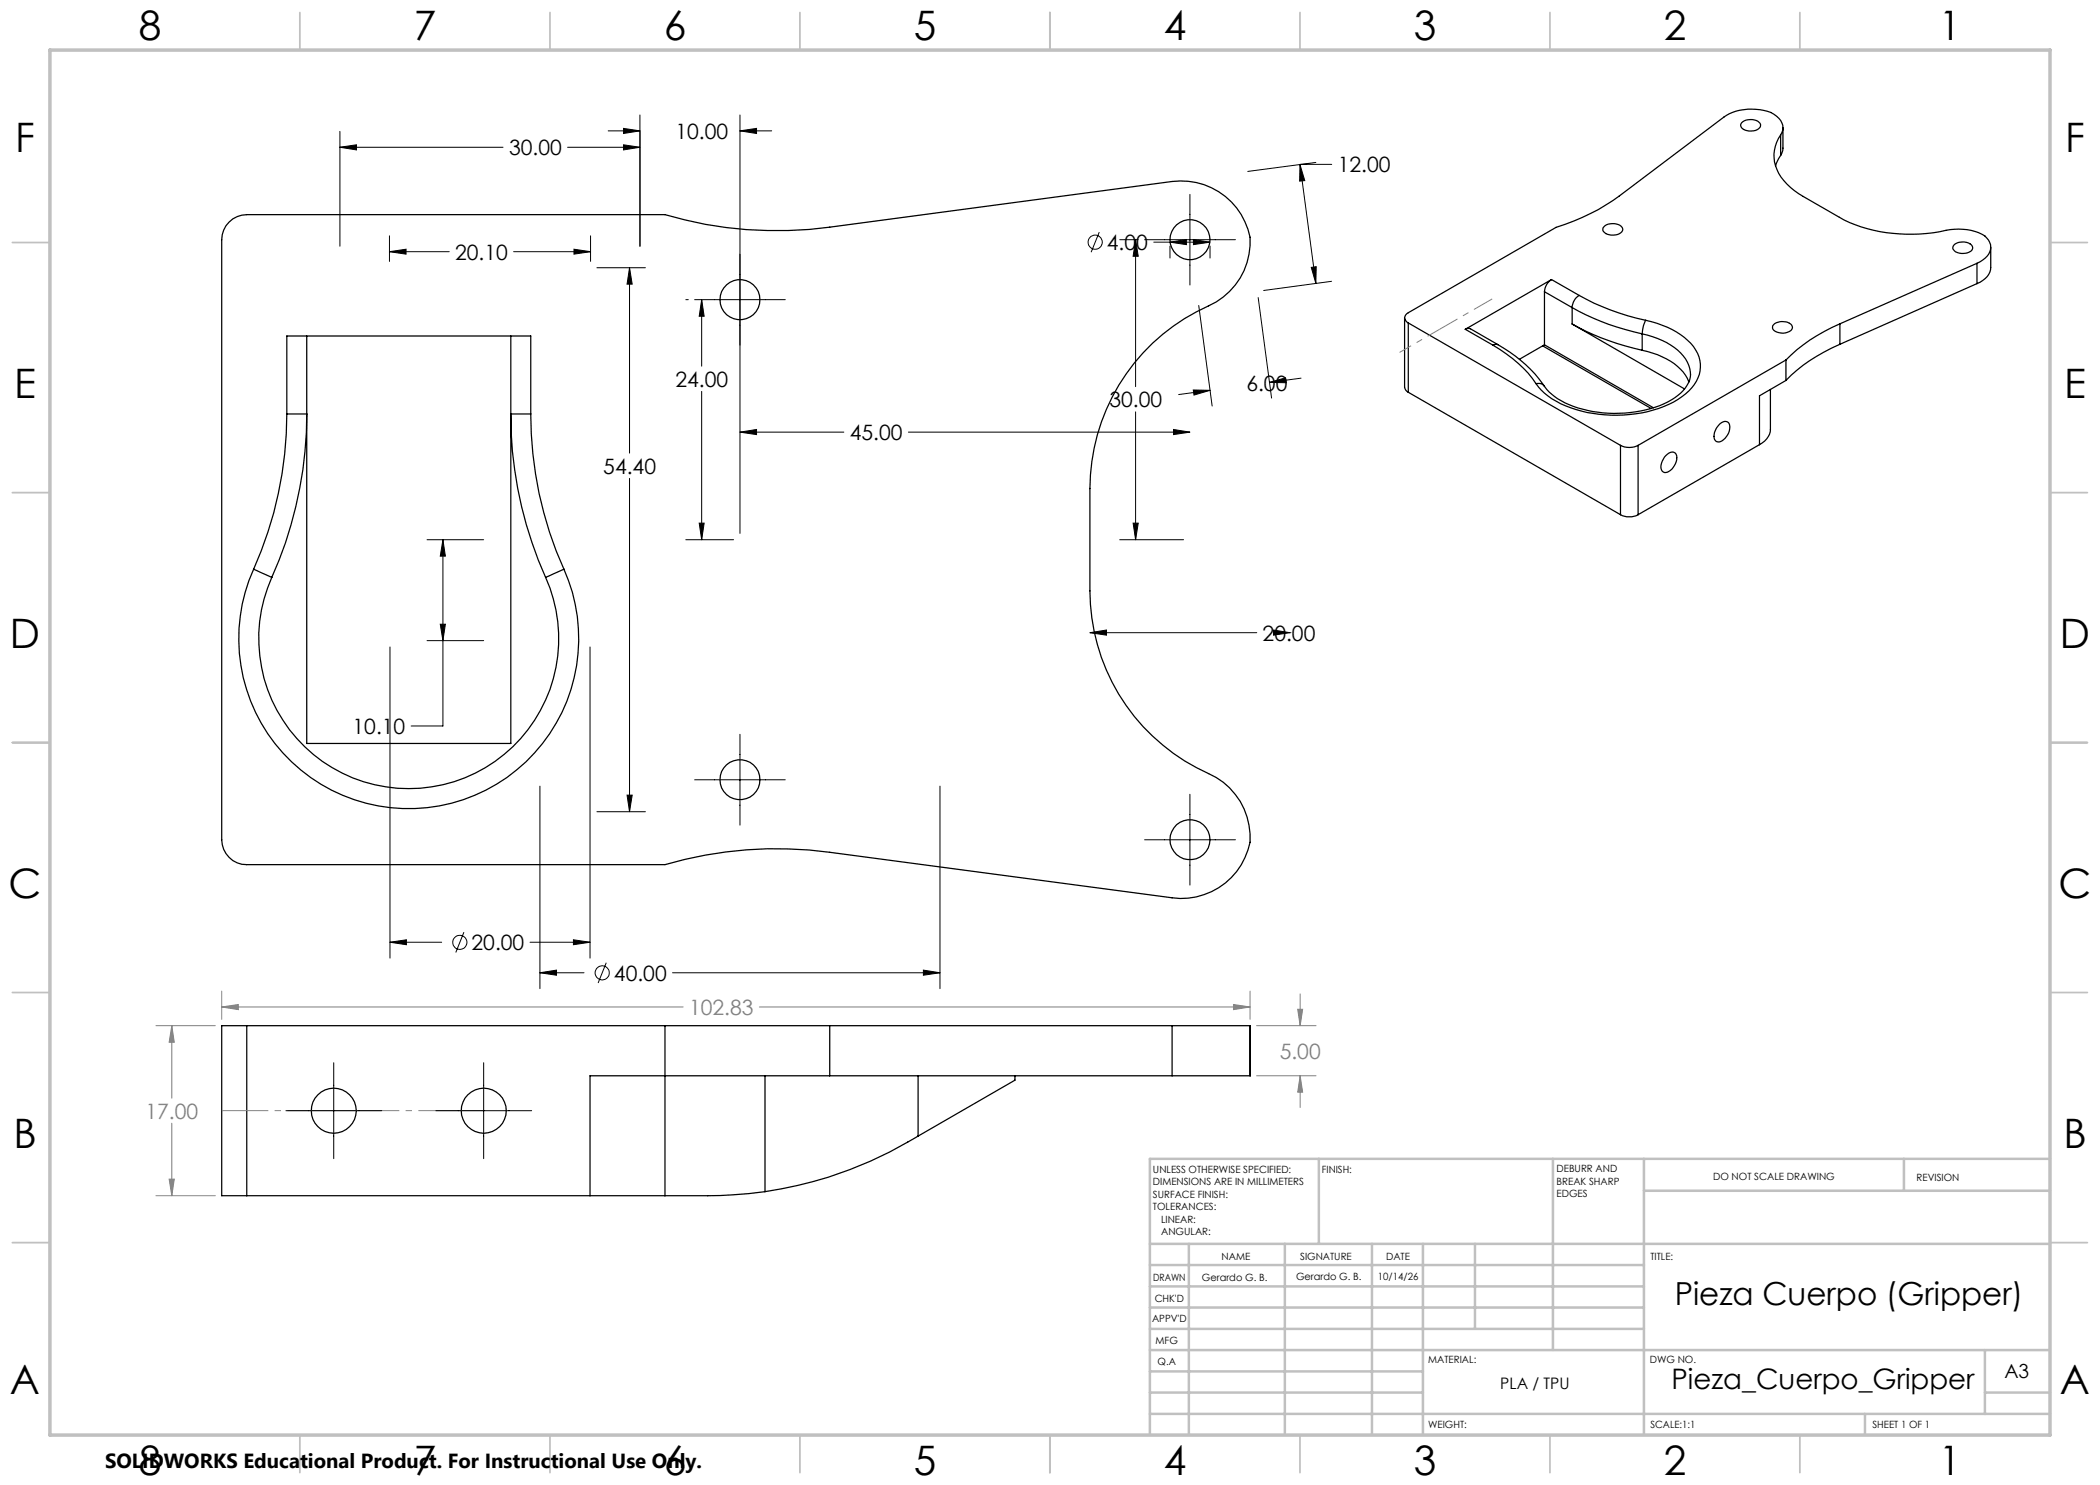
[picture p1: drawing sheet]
<svg xmlns="http://www.w3.org/2000/svg" width="420mm" height="297mm" viewBox="0 0 420 297" stroke-linecap="round" stroke-linejoin="round" font-family="sans-serif">
<g fill="none" stroke="#000" stroke-width=".25">
<path d="M348.3 24.5a2.61 2.61 0 0 1 3.8 .4 1.53 1.53 0 0 1-1.9 1.3 1.75 1.75 0 0 1-2.1-1.2zM356.1 27a2.63 2.63 0 0 0-.8-3.8 8.8 8.8 0 0 0-6.5-1.3l-2.3 .6-1.7 .9-21 15.9a43.5 43.5 0 0 1-12.6 6.2l-29.5 17a1.08 1.08 0 0 0-.8 1.1 1.08 1.08 0 0 0 .8 1M356.1 27a7.4 7.4 0 0 0 1.3 9.8l2.3 1.9 8.2 4.8a30.8 30.8 0 0 0 21.3 2.6 10.8 10.8 0 0 1 7.8 1.1 2.8 2.8 0 0 1-.4 4.8l-1.2 .7M356.1 31.1l-1 2.1M356.1 27v4.1M356.6 25.5v4.6l-.5 1M45.8 44.4a5 5 0 0 1 3.6-1.5h83.6a78.8 78.8 0 0 0 32.9 2.5l68.5-9.1a14.1 14.1 0 0 1 15.6 11.1 14 14 0 0 1-8.3 13.8 40.1 40.1 0 0 0-23.7 36.5v20.5a40.1 40.1 0 0 0 23.7 36.5 13.9 13.9 0 0 1 8.3 13.7 14 14 0 0 1-15.6 11.2l-68.5-9.1a79.6 79.6 0 0 0-32.9 2.4h-83.6a5 5 0 0 1-5.1-4.9v-120.1a5 5 0 0 1 1.5-3.5zM308.9 58.3v10.7M308.9 58.3l5.5 3.2M310.3 55.9a3.1 3.1 0 0 0-1.4 2.4M310.3 55.9l5.5 3.2M310.3 55.9l-17.2 10"/>
<path d="M315.8 59.1a47.4 47.4 0 0 0 13.3 5M315.8 59.1a2.97 2.97 0 0 0-1.4 2.4M321 45.2a2.63 2.63 0 0 1 3.5 .5 1.53 1.53 0 0 1-1.8 1.3 1.68 1.68 0 0 1-2.1-1.2v-.2zM390.8 49a2.75 2.75 0 0 1 3.6 .1 1 1 0 0 1-.9 1.5 2.56 2.56 0 0 1-2.9-.9zM395.4 52.7l-27.4 12.1M395.4 52.7v4M395.4 56.7l-27.4 12.2M398.1 49.5v4a3.8 3.8 0 0 1-2.7 3.2M61.3 67.2v81.5h40.9v-81.5M280.9 63.6v13.8a1.32 1.32 0 0 0 .8 1.1M281.7 64.6l42.4 24.5M281.7 64.6v13.9"/>
<path d="M281.7 78.5l42.4 24.4M293.1 65.9l.5-.2 .5 .1 5.5 3.1M293.1 65.9l5.5 3.1M298.6 69a25.7 25.7 0 0 1 8.6 7.7M299.6 68.9a27.3 27.3 0 0 1 9.3 8.4M299.6 68.9h-.5l-.5 .1M307.2 76.7h.4a1.35 1.35 0 0 1 1.3 .6M308.5 69.2l21.7 12.5M308.9 69l21.8 12.6M308.9 69l-5 2.9M314.4 64.8a49.5 49.5 0 0 0 14 5.3M314.4 61.5a49.5 49.5 0 0 0 14 5.3"/>
<path d="M314.4 64.8l22.5 13M314.4 61.5v3.3M328.4 70.1a13.9 13.9 0 0 1 8.7 5l.7 1.3M328.4 66.8a13.9 13.9 0 0 1 8.7 5 6 6 0 0 1 1 3.1M328.4 66.8v3.3M329.1 64.1a16.5 16.5 0 0 1 9.6 5.2 6.4 6.4 0 0 1-1 8.9 21.2 21.2 0 0 1-14.2 4.8 23.6 23.6 0 0 1-13.9-3.8 9.9 9.9 0 0 1-2.4-2.5M329.1 64.1a5.9 5.9 0 0 0-.7 2.7M338.1 74.9a6.2 6.2 0 0 1-3.1 4.6 23.5 23.5 0 0 1-15.4 2.9 16.7 16.7 0 0 1-10.2-4.5l-.5-.6M354.1 77.9v8a3.7 3.7 0 0 1-2.2 3M354.9 64.7a2.91 2.91 0 0 1 3.5 .3 1 1 0 0 1-1 1.5 2.56 2.56 0 0 1-2.9-.9 .81 .81 0 0 1 .4-.9zM357.2 72l-29.6 17.1M357.2 72v4.1"/>
<path d="M357.2 76.1l-5.3 3.1v9.7M368 64.8a32.6 32.6 0 0 0-10.8 7.2M368 68.9a32.6 32.6 0 0 0-10.8 7.2M368 64.8v4.1M57.4 82.8a76.7 76.7 0 0 1-6.7 31M57.4 82.8h3.9a78.6 78.6 0 0 1-6.9 32.7M57.4 82.8v-15.6h48.8v15.6M106.2 82.8a75.2 75.2 0 0 0 6.6 31M106.2 82.8h-4a77.8 77.8 0 0 0 6.9 32.7M324.1 89.1a3.9 3.9 0 0 0 3.5 0M324.1 89.1v13.8M327.6 89.1v13.8"/>
<path d="M333.2 91.1l.3-.3a1.09 1.09 0 0 1 1.4-.3 1.09 1.09 0 0 1 .5 1.4 2.89 2.89 0 0 1-2.5 2.6 1.52 1.52 0 0 1-.4-2.3zM343.8 85l.3-.3a1.09 1.09 0 0 1 1.4-.3 1.09 1.09 0 0 1 .4 1.4 2.81 2.81 0 0 1-2.4 2.6 1.52 1.52 0 0 1-.4-2.3zM351.9 88.9l-24.3 14M50.7 113.8a34 34 0 0 0 31.1 47.9 34 34 0 0 0 31-47.9M50.7 113.8l3.7 1.7M54.4 115.5a30 30 0 0 0 27.3 42.2 30 30 0 0 0 27.4-42.2M112.8 113.8l-3.7 1.7M324.1 102.9a3.9 3.9 0 0 0 3.5 0M49.4 205.1h-5.1v34h5.1M49.4 205.1h83.6M49.4 205.1v34M133 205.1h32.9"/>
<path d="M133 205.1v34M153 215.2v23.1M165.9 215.2h-47.9v23.9M165.9 205.1v10.1M165.9 215.2h68.5M165.9 205.1h68.5M183.6 215.2v12M203 215.2v.8l-19.4 11.2M234.4 215.2h15.6M234.4 205.1h15.6M234.4 205.1v10.1M250 205.1v10.1"/>
<path d="M49.4 239.1h68.6M118 239.1h15M153 238.3a154 154 0 0 1-19.2 .8h-.8M183.6 227.2a81.1 81.1 0 0 1-30.6 11.1"/>
<circle cx="148" cy="59.9" r="4"/>
<circle cx="238" cy="47.9" r="4"/>
<circle cx="148" cy="155.9" r="4"/>
<circle cx="238" cy="167.9" r="4"/>
<circle cx="66.8" cy="222.1" r="4.5"/>
<circle cx="96.7" cy="222.1" r="4.5"/>
</g>
<path d="M44.3 198.2v5.7M250 198.2v5.7M44.3 201.4h92.3M151.9 201.4h98.1M246.7 200.9l3.3 .5-3.3 .5z" fill="none" stroke="#808080" stroke-width=".2"/>
<path d="M298.4 59.8l-10.6 6.1" fill="none" stroke="#808080" stroke-width=".2" stroke-dasharray="15.2 1.3 1.3 1.3" stroke-dashoffset="11" stroke-linecap="butt"/>
<path d="M287.8 65.9l-7.9 4.6" fill="none" stroke="#808080" stroke-width=".2" stroke-dasharray="15.2 1.3 1.3 1.3" stroke-dashoffset="12.6" stroke-linecap="butt"/>
<g fill="none" stroke="#c0c0c0" stroke-width=".35">
<path d="M60 2.5v7.5M110 2.5v7.5M160 2.5v7.5M210 2.5v7.5M260 2.5v7.5M310 2.5v7.5M360 2.5v7.5M2.5 48.5h7.5M410 48.5h7.5M2.5 98.5h7.5M410 98.5h7.5M2.5 148.5h7.5"/>
<path d="M410 148.5h7.5M2.5 198.5h7.5M410 198.5h7.5M2.5 248.5h7.5M410 248.5h7.5M60 287v7.5M110 287v7.5M160 287v7.5M210 287v7.5M260 287v7.5M310 287v7.5M360 287v7.5"/>
</g>
<g fill="none" stroke="#c0c0c0" stroke-width=".5">
<path d="M263.8 231.8v17M310.6 231.8v38.2M328.8 231.8v55.2M328.8 238.2h81.2M380.8 231.8v6.4M410 231.8h-180v55.2M230 248.8h180M230 257.3h98.8M230 253h98.8M237.8 248.8v38.2M257 248.8v38.2M274.4 248.8v38.2"/>
<path d="M284.6 248.8v38.2M295 248.8v17M230 265.8h98.8M230 261.5h98.8M230 278.5h54.6M230 274.3h54.6M230 270h180M397 278.5h13M397 270v12.8M230 282.8h180M373 282.8v4.2"/>
</g>
<path d="M10 10h400v277h-400z" fill="none" stroke="#c0c0c0" stroke-width=".7"/>
<path d="M246.7 200.9l3.3 .5-3.3 .5z" fill="#808080"/>
<path d="M44.3 201.4l3.4-.5v1z" fill="none" stroke="#808080" stroke-width=".2"/>
<path d="M44.3 201.4l3.4-.5v1z" fill="#808080"/>
<path d="M31.2 205.1h11.9M34.4 205.1l.5 3.4h-1.1zM34.4 205.1v14.5M31.2 239.1h11.9M34.4 224.6v14.5" fill="none" stroke="#808080" stroke-width=".2"/>
<path d="M34.4 205.1l.5 3.4h-1.1z" fill="#808080"/>
<path d="M33.8 235.8h1.1l-.5 3.3z" fill="none" stroke="#808080" stroke-width=".2"/>
<path d="M33.8 235.8h1.1l-.5 3.3z" fill="#808080"/>
<path d="M260 198.8v6.3M251.3 205.1h11.9M251.3 215.2h11.9M259.5 201.9h1l-.5 3.2zM260 215.2v6.3" fill="none" stroke="#808080" stroke-width=".2"/>
<path d="M259.5 201.9h1l-.5 3.2z" fill="#808080"/>
<path d="M260 215.2l.5 3.2h-1z" fill="none" stroke="#808080" stroke-width=".2"/>
<path d="M260 215.2l.5 3.2h-1z" fill="#808080"/>
<g fill="none" stroke="#000" stroke-width=".2">
<path d="M68 29.5l3.3-.5v1zM68 26.3v22.9M68 29.5h32.6M113.5 29.5h14.5M121.6 26.2h6.4M124.7 29l3.3 .5-3.3 .5zM124.7 25.7l3.3 .5-3.3 .5zM128 23v26.2M148 26.2l3.3-.5v1zM148 23v83.7M148 26.2h6.3M238 38.9v18.1"/>
<path d="M260 32.9l.9 3.2-1 .1zM260 32.9l3.2 23.8M260 32.9h.1M260 32.9h6.3M263.2 32.5l-13.6 1.8M77.9 50.3l3.3-.5v1zM77.9 47.2v5.1M77.9 50.3h12M102.7 50.3h15.4M114.8 49.8l3.3 .5-3.3 .5zM118.1 47.2v5.1M119.4 53.5h9.7"/>
<path d="M125.9 53.5l.5 3.3h-1zM125.9 53.5v37.1M137.2 59.9h.5M138.9 59.9h18.2M140.3 59.9l.5 3.3h-1zM140.3 59.9v13.3M219.9 46.4l-1.7 4M223.9 47.9h3.7M227.1 47.9l.5 3.4h-1zM227.1 47.9v29.4M228.9 47.9h18.2M230.8 48.4h11.2"/>
<path d="M234 48.4l3.3-.5v1zM234 49.2v2.4M238.7 47.9l3.3 .5-3.3 .5zM242 49.2v2.4M251.6 59.5l2.7 20.1M262.3 53.5l.9-.2v3.4zM266.3 56.3l-13.6 1.8M140.3 78.3v29.6M238.7 78l3.3 .1-3.2 .9zM239.7 61.1l2.7 20.1M242 78.1l-6.3 .8M253.9 76.5l3.2-.9 .1 .9z"/>
<path d="M260.2 75.6l-6.3 .9M125.9 95.7v66.6M148 86.4l3.3-.5v1zM148 86.4h20.8M181.7 86.4h56.3M227.1 82.4v25.5M234.7 85.9l3.3 .5-3.3 .5zM85.4 107.9h11.3M88.6 107.9l.5 3.3h-1zM88.6 107.9v37.3h-6.4M137.2 107.9h9.5M139.8 104.6h1l-.5 3.3z"/>
<path d="M223.9 107.9h12.8M226.6 104.6h1l-.5 3.3zM78 129.4v62.2M85.4 128.1h11.3M88.1 124.8h1l-.5 3.3zM118 129.4v62.2M218 126.5l3.3-.5v1zM218 126.5h33.4M254.7 126l3.3 .5-3.3 .5zM258 126.5h.1M108 157.2v40.5M125.4 159h1l-.5 3.3z"/>
<path d="M138.9 156h18.2M148 146.9v18.1M188 157.2v40.5M238 158.9v18.1M119.4 162.3h9.7M228.9 168h18.2M78 188.5l3.3-.5v.9zM78 188.5h10.3M92.8 186.4l-1.6 4.1M106 188.5h12M108 194.6l3.3-.6v1zM108 194.6h8.8"/>
<path d="M114.7 188l3.3 .5-3.3 .4zM121.2 192.5l-1.6 4.1M134.5 194.6h53.5M184.7 194l3.3 .6-3.3 .4zM66.7 212.5v19.2M96.7 212.5v19.2M57.2 222.1h19.1M87.2 222.1h19.1"/>
<circle cx="219" cy="48.4" r="1.41"/>
<circle cx="92" cy="188.5" r="1.42"/>
<circle cx="120.4" cy="194.6" r="1.41"/>
</g>
<path d="M96.8 222.1h-30" fill="none" stroke="#808080" stroke-width=".2" stroke-dasharray="15.2 1.3 1.3 1.3" stroke-dashoffset="2.1" stroke-linecap="butt"/>
<path d="M66.8 222.1h-22.4" fill="none" stroke="#808080" stroke-width=".2" stroke-dasharray="15.2 1.3 1.3 1.3" stroke-dashoffset="5.9" stroke-linecap="butt"/>
<g fill="#000">
<path d="M68 29.5l3.3-.5v1zM124.7 29l3.3 .5-3.3 .5zM124.7 25.7l3.3 .5-3.3 .5zM148 26.2l3.3-.5v1zM260 32.9l.9 3.2-1 .1zM77.9 50.3l3.3-.5v1zM114.8 49.8l3.3 .5-3.3 .5zM125.9 53.5l.5 3.3h-1zM140.3 59.9l.5 3.3h-1zM227.1 47.9l.5 3.4h-1zM234 48.4l3.3-.5v1zM238.7 47.9l3.3 .5-3.3 .5z"/>
<path d="M262.3 53.5l.9-.2v3.4zM238.7 78l3.3 .1-3.2 .9zM253.9 76.5l3.2-.9 .1 .9zM148 86.4l3.3-.5v1zM234.7 85.9l3.3 .5-3.3 .5zM88.6 107.9l.5 3.3h-1zM139.8 104.6h1l-.5 3.3zM226.6 104.6h1l-.5 3.3zM88.1 124.8h1l-.5 3.3zM218 126.5l3.3-.5v1zM254.7 126l3.3 .5-3.3 .5zM125.4 159h1l-.5 3.3z"/>
<path d="M78 188.5l3.3-.5v.9zM108 194.6l3.3-.6v1zM114.7 188l3.3 .5-3.3 .4zM184.7 194l3.3 .6-3.3 .4z"/>
</g>
<g font-size="8.1">
<text x="27.7" y="8">8</text>
<text x="82.7" y="8">7</text>
<text x="132.7" y="8">6</text>
<text x="182.7" y="8">5</text>
<text x="232.7" y="8">4</text>
<text x="282.7" y="8">3</text>
<text x="332.7" y="8">2</text>
<text x="387.7" y="8">1</text>
<text x="3" y="30.4">F</text>
<text x="413" y="30.4">F</text>
<text x="2.8" y="79.6">E</text>
<text x="412.8" y="79.6">E</text>
<text x="2" y="129.6">D</text>
<text x="412" y="129.6">D</text>
<text x="1.7" y="179.6">C</text>
<text x="411.7" y="179.6">C</text>
<text x="2.7" y="229.6">B</text>
<text x="412.7" y="229.6">B</text>
<text x="2" y="278.9">A</text>
<text x="412" y="278.9">A</text>
<text x="27.7" y="295">8</text>
<text x="82.7" y="295">7</text>
<text x="132.7" y="295">6</text>
<text x="182.7" y="295">5</text>
<text x="232.7" y="295">4</text>
<text x="282.7" y="295">3</text>
<text x="332.7" y="295">2</text>
<text x="387.7" y="295">1</text>
</g>
<text font-size="6.3" x="334.9" y="261">Pieza Cuerpo (Gripper)</text>
<text font-size="5.6" x="334.3" y="277.9">Pieza_Cuerpo_Gripper</text>
<g font-size="4.2">
<text x="135.1" y="27.8">10.00</text>
<text x="101.8" y="31">30.00</text>
<text x="267.5" y="34.4">12.00</text>
<text x="91" y="51.9">20.10</text>
<text x="221.4" y="50">4.00</text>
<text x="135.1" y="77.3">24.00</text>
<text x="221.9" y="81.4">30.00</text>
<text x="249.3" y="78.1">6.00</text>
<text x="170" y="88">45.00</text>
<text x="120.7" y="94.7">54.40</text>
<text x="252.5" y="128.1">20.00</text>
<text x="70.5" y="146.8">10.10</text>
<text x="94.3" y="190">20.00</text>
<text x="122.8" y="196.1">40.00</text>
</g>
<g font-size="4.2" fill="#808080">
<text x="137.8" y="203">102.83</text>
<text x="255.9" y="211.7">5.00</text>
<text x="29.1" y="223.7">17.00</text>
</g>
<text font-size="4.1" x="21" y="293.7">SOLIDWORKS Educational Product. For Instructional Use Only.</text>
<text font-size="3.9" x="400.9" y="275.5">A3</text>
<text font-size="3.2" x="300.1" y="277.9">PLA / TPU</text>
<g font-size="2">
<text x="230.6" y="234.6">UNLESS OTHERWISE SPECIFIED:</text>
<text x="230.6" y="237.1">DIMENSIONS ARE IN MILLIMETERS</text>
<text x="230.6" y="239.6">SURFACE FINISH:</text>
<text x="264.4" y="234.6">FINISH:</text>
<text x="311.3" y="234.5">DEBURR AND</text>
<text x="311.3" y="237">BREAK SHARP</text>
<text x="311.3" y="239.5">EDGES</text>
<text x="342.6" y="236">DO NOT SCALE DRAWING</text>
<text x="383.3" y="236.2">REVISION</text>
<text x="230.6" y="242.1">TOLERANCES:</text>
<text x="232.2" y="244.6">LINEAR:</text>
<text x="232.2" y="247.1">ANGULAR:</text>
<text x="244.3" y="252">NAME</text>
<text x="260" y="251.9">SIGNATURE</text>
<text x="277.2" y="251.9">DATE</text>
<text x="330.1" y="251.9">TITLE:</text>
<text x="230.6" y="256.1">DRAWN</text>
<text x="240.4" y="256.1">Gerardo G. B.</text>
<text x="259.2" y="255.9">Gerardo G. B.</text>
<text x="275.6" y="255.9">10/14/26</text>
<text x="230.9" y="260.3">CHK'D</text>
<text x="230.4" y="264.4">APPV'D</text>
<text x="231.1" y="268.8">MFG</text>
<text x="231.5" y="273">Q.A</text>
<text x="285.6" y="272.5">MATERIAL:</text>
<text x="330" y="272.5">DWG NO.</text>
<text x="285.6" y="285.5">WEIGHT:</text>
<text x="330.1" y="285.6">SCALE:1:1</text>
<text x="374.5" y="285.6">SHEET 1 OF 1</text>
</g>
</svg>
